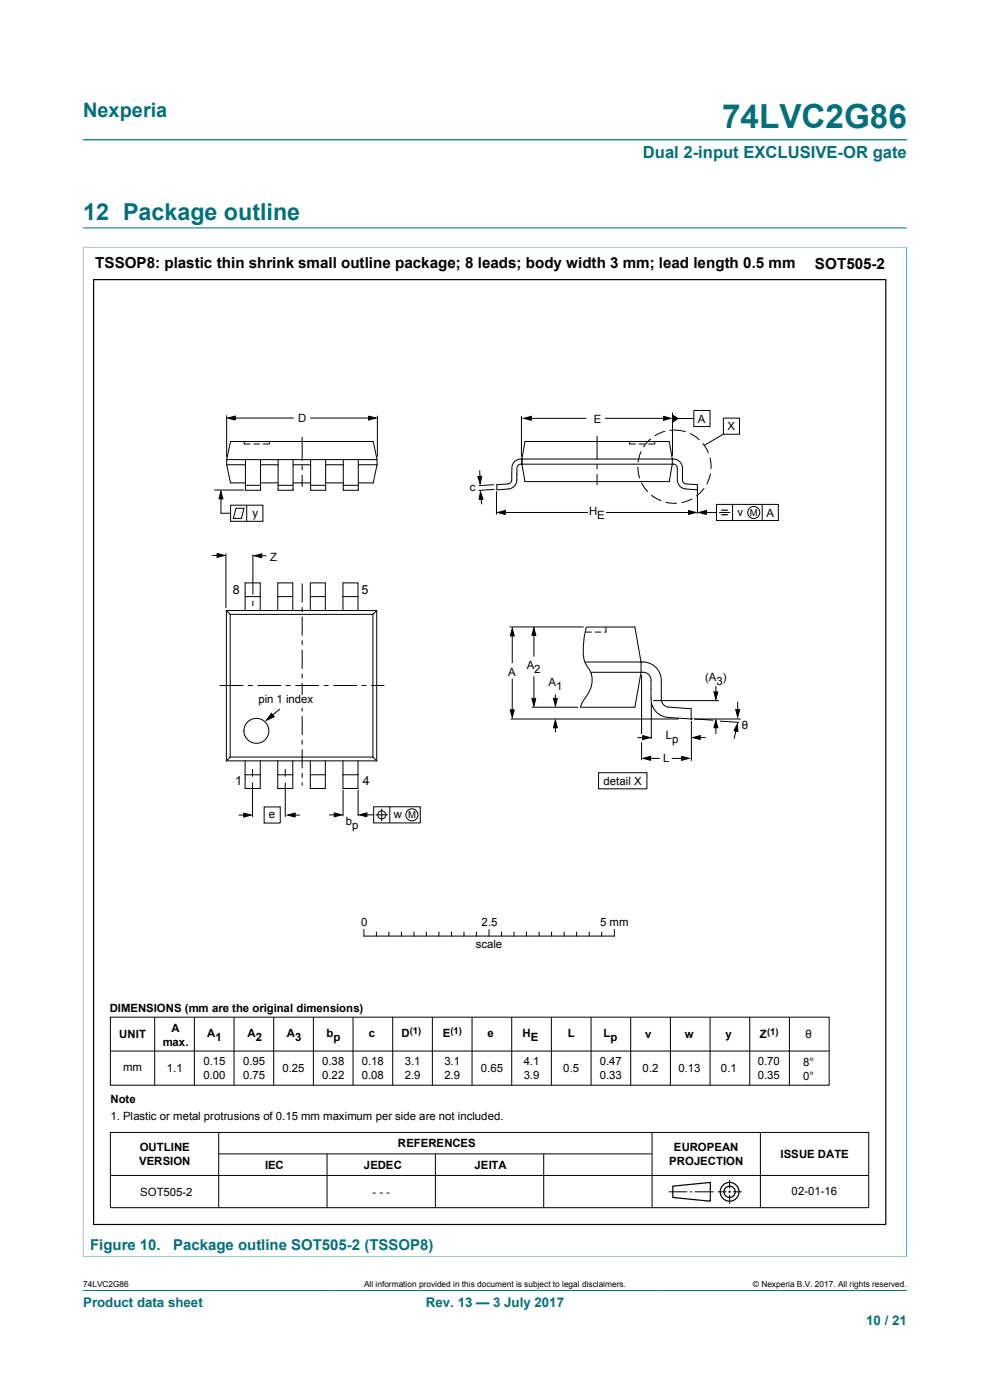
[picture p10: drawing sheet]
<svg xmlns="http://www.w3.org/2000/svg" width="210mm" height="297mm" viewBox="0 0 210 297" stroke-linecap="round" stroke-linejoin="round" font-family="sans-serif">
<path d="M17.6 29.7h174.8M17.6 52.4h174.7M17.6 52.4v214.3M17.6 48.3h174.8M192.3 52.4v214.3M17.6 266.6h174.7M17.6 273.8h174.8" fill="none" stroke="#036f7b" stroke-width=".21"/>
<g fill="none" stroke="#000" stroke-width=".21">
<path d="M48.1 88.1v8.8M48.3 88.7l1.6-.4v.8zM49.3 88.7h13M65.8 88.7h13.1M78.2 88.3l1.6 .4-1.6 .4zM80 88.2v8.7M101.8 99.8v2.3M110.6 88.3v8.6M111.1 88.7l1.6-.4v.9zM111.8 88.7h12.6M126.7 92.5v5M126.7 98.5v1"/>
<path d="M128.3 88.7h13.2M135.3 99.1l.4 2.3M136 95.8l-.3 .7-.3 1.6M138.1 93.1l-1.6 1.8M140.8 88.3l1.5 .4-1.5 .5zM141.1 91.5l-2.2 1M142.1 91.3h2.2l1.1 .3M142.6 87.5v9.2M142.7 88l1.1 .8-1.1 .8zM143.2 88.8h3.9M146.4 92l2 1.3M147.2 87.1h3.4v3.4h-3.4z"/>
<path d="M149.1 94.1l1.2 2M150.6 97.1l.2 2.4M153.4 88.7h3.5v3.4h-3.5zM153.5 92.1l-4.2 2.4M45 117.8h2M45.5 104h6.3M46 117.4l1.6 .4-1.6 .5zM46.9 104.2l.4 1.6h-.9zM46.9 104.9v4h2M47.9 117.4v11.6M48.9 107.2h6.9v3.4h-6.9zM50.1 107.8h1.7l-.6 2.2h-1.7z"/>
<path d="M52.3 107.2v3.4M53.6 117.6v8.6M53.9 117.9l1.6-.4v.8zM54.5 117.9h2M101.3 101.1l.9-.1-.3 1.6zM101.9 104.3l.6 1.6h-.9zM102 104.9l.2 2.1M104.8 102.8l-3.2 .2M104.9 103.8l-3.3 .2M105.3 104.2v5M105.6 108.7l1.6-.4v.8zM106.4 108.7h18.3"/>
<path d="M126.7 100.6v2.3M128.6 108.7h18M136.1 102.4l1.3 1.9M138.2 105l2 1.2M141.2 106.5l2.4 .2M146.1 108.3l1.5 .4-1.5 .4zM146.8 105.8l-1.3 .6-.9 .2M148 103.2v5.8M148.3 108.7l1.5-.4v.8zM149.1 108.7h2.9M149.4 103.6l-1.7 1.7M150.7 100.4l-.8 2.3"/>
<path d="M152 107h13.1v3.4h-13.1zM152.5 108.7h2.4M155.4 107v3.4M161.7 107v3.4M53.6 127.4v1.2M64.1 123.8v4M64.1 128.8v1M64.1 130.8v4M64.1 135.8v1M64.1 137.9v4M108.7 133.3l.4 1.6h-.9zM108.7 134.4v6.3"/>
<path d="M113.2 133.2l.5 1.6h-.9zM113.2 133.8v5.5M46.6 145.4h5M52.6 145.4h1M54.6 145.4h5M57.6 151.3l.6 .7-1.7 .8zM59.4 150.4l-2.5 2.1M61.7 145.4h-1M62.7 145.4h5M64.1 142.9v1M64.1 144.9v4M64.1 149.9v1"/>
<path d="M64.1 151.9v4M64.1 157v1M64.1 159v4M68.7 145.4h1M70.7 145.4h5M77.7 145.4h-1M78.7 145.4h2.8M108.2 150.6h.9l-.4 1.6zM108.3 152.5h35.7M108.7 144v7.1M112.8 148.2h.9l-.5 1.5zM112.8 150h9.8"/>
<path d="M113.2 143.5v5.5M117.4 148.2h.8l-.4 1.5zM117.8 152.8l.4 1.6h-.8zM117.8 147.3v2M117.8 153.8v1.6M135.2 156.5h1.6M136.1 143.2v12.5M136.3 156.1l1.6 .4-1.6 .4zM138.2 149.1v7.7M138.5 148.6h14M146.7 152.9v8.5M146.9 156.5l1.6-.4v.8z"/>
<path d="M147.2 152.5l4.1 .3M147.3 152.5h9.8M147.8 156.5h1.9M151.4 146.8h.9l-.4 1.6zM151.9 152.8l.4 1.6h-.9zM151.9 145.5v1.9M151.9 153.8v1.9M152.7 153l4.1 .2M156.1 150.5h.8l-.4 1.6zM156.3 154.2l-.6 2.5M156.4 153.6l.1 1.6-.8-.2zM156.5 148.8v2.6"/>
<path d="M50.6 172.9h1.9M51.7 172.5l1.6 .4-1.6 .4zM53.6 163.2v1.6M53.6 166v7.3M56 171.2h3.4v3.4h-3.4zM60.5 163.2v1.6M60.5 166v7.3M61 172.9l1.6-.4v.8zM61.8 172.9h1.8M64.1 164v1M64.1 166v.7M69.8 172.9h1.9"/>
<path d="M70.9 172.4l1.6 .5-1.6 .4zM72.8 167.6v5.6M76 167.6v5.6M76.2 172.9l1.6-.5v.9zM77.1 172.9h2.2M79.3 171.2h9.8v3.4h-9.8zM79.7 172.9h2.6M81 171.6v2.6M82.7 171.2v3.4M127 163.9h10.2v3.4h-10.2zM136.4 160.9l1.6-.4v.8zM137.1 160.9h2.8"/>
<path d="M142.5 160.9h2.9M144.6 160.5l1.6 .4-1.6 .4zM77.2 198.6h53.1M77.2 197.2v1.4M79.8 197.8v.8M82.5 197.8v.8M85.2 197.8v.8M87.8 197.8v.8M90.4 197.8v.8M93.1 197.8v.8M95.8 197.8v.8M98.4 197.8v.8"/>
<path d="M101 197.8v.8M103.7 197.2v1.4M106.4 197.8v.8M109 197.8v.8M111.7 197.8v.8M114.4 197.8v.8M117 197.8v.8M119.7 197.8v.8M122.3 197.8v.8M125 197.8v.8M127.6 197.8v.8M130.3 197.2v1.4"/>
<path d="M23.4 215.8h152.5v14.4h-152.5zM32.8 215.8v14.4M41.2 215.8v14.4M49.6 215.8v14.4M58.1 215.8v14.4M66.5 215.8v14.4M74.9 215.8v14.4M83.3 215.7v14.5M91.7 215.8v14.4M100.1 215.8v14.4M108.5 215.8v14.4M117 215.8v14.4"/>
<path d="M125.4 215.8v14.4M133.8 215.8v14.4M142.2 215.8v14.4M150.6 215.8v14.4M159 215.7v14.5M167.4 215.8v14.4M23.4 223h152.5M23.4 240.2h160.9v16h-160.9zM23.4 249.4h160.9M46.4 240.3v15.9M46.4 244.8h91.8M69.4 244.8v11.4"/>
<path d="M92.4 244.8v11.4M115.3 244.8v11.4M138.3 240.3v15.9M141.9 252.8h3.9M146.4 252.8h.4M147.4 252.8h4M152.3 252.8h1.8M154.5 252.8h.6M154.8 250.3v1.8M154.8 252.6v.5M154.8 253.5v1.9M155.5 252.8h1.8"/>
<path d="M161.3 240.3v15.9"/>
<circle cx="159.9" cy="108.7" r="1.28"/>
<circle cx="81" cy="172.9" r=".85"/>
<circle cx="87.4" cy="172.9" r="1.28"/>
</g>
<g fill="none" stroke="#000" stroke-width=".25">
<path d="M19.9 59.3h168v200.5h-168zM153 108.2h1.4M153 109.2h1.4M142.7 251.6l8-.8v4l-8-.8z"/>
<circle cx="154.8" cy="252.8" r="2"/>
<circle cx="154.8" cy="252.8" r="1.2"/>
</g>
<g fill="#000">
<path d="M48.3 88.7l1.6-.4v.8zM78.2 88.3l1.6 .4-1.6 .4zM111.1 88.7l1.6-.4v.9zM140.8 88.3l1.5 .4-1.5 .5zM142.7 88l1.1 .8-1.1 .8zM46 117.4l1.6 .4-1.6 .5zM46.9 104.2l.4 1.6h-.9zM53.9 117.9l1.6-.4v.8zM101.3 101.1l.9-.1-.3 1.6zM101.9 104.3l.6 1.6h-.9zM105.6 108.7l1.6-.4v.8zM146.1 108.3l1.5 .4-1.5 .4z"/>
<path d="M148.3 108.7l1.5-.4v.8zM108.7 133.3l.4 1.6h-.9zM113.2 133.2l.5 1.6h-.9zM57.6 151.3l.6 .7-1.7 .8zM108.2 150.6h.9l-.4 1.6zM112.8 148.2h.9l-.5 1.5zM117.8 152.8l.4 1.6h-.8zM117.4 148.2h.8l-.4 1.5zM136.3 156.1l1.6 .4-1.6 .4zM146.9 156.5l1.6-.4v.8zM151.9 152.8l.4 1.6h-.9zM151.4 146.8h.9l-.4 1.6z"/>
<path d="M156.4 153.6l.1 1.6-.8-.2zM156.1 150.5h.8l-.4 1.6zM51.7 172.5l1.6 .4-1.6 .4zM61 172.9l1.6-.4v.8zM70.9 172.4l1.6 .5-1.6 .4zM76.2 172.9l1.6-.5v.9zM136.4 160.9l1.6-.4v.8zM144.6 160.5l1.6 .4-1.6 .4z"/>
</g>
<path d="M63.5 147.5h.9v2.6h-.9z" fill="#fff"/>
<path d="M63.5 147.5h.9v2.6h-.9z" fill="none" stroke="#fff" stroke-width=".21"/>
<g fill="none" stroke="#000" stroke-width=".21">
<path d="M48.1 97.5l.8-3.8h30.3l.8 3.8M48.1 98.6l.8 3.8h3.2M48.1 98.6h4M48.1 97.5h31.9M48.1 97.5v1.1M51.8 93.7v.5h1.2M52.1 97.5v6.5h3.2v-6.5M53.8 94.2h1.2M55.3 98.6h3.7M55.8 94.2h1.2M57.1 93.7v.5M59 97.5v6.5h3.2v-6.5"/>
<path d="M62.2 98.6h3.7M64.1 92.7v5M64.1 98.7v1M65.9 97.5v6.5h3.2v-6.5M69.1 98.6h3.7M72.8 97.5v6.5h3.2v-6.5M76 98.6h4M80 98.6l-.8 3.8h-3.2M80 97.5v1.1M110.5 98.4a.84 .84 0 0 0-.8 .7l-.1 1.4a2.48 2.48 0 0 1-1.4 3.2h-.4M110.5 98.5h32.3M111.4 93.7h30.6l.6 3.7v1.1l-.6 3.7h-30.6l-.7-3.7v-1.1z"/>
<path d="M133.6 93.7v.5h1.2M135.6 94.2h1.2M137.6 94.2h1.2M138.9 93.7v.5M142.8 98.4l.2 .1a.84 .84 0 0 1 .7 .8v2.5a1.96 1.96 0 0 0 1.8 1.9M52.1 103h3.2M55.3 102.4h3.7M59 103h3.2M62.2 102.4h3.7M64.1 100.7v2.6M65.9 103h3.2M69.1 102.4h3.7"/>
<path d="M72.8 103h3.2M107.8 103.7l-2.4 .2v-1.1l2.4-.1a.87 .87 0 0 0 .8-.9v-1.3a2.68 2.68 0 0 1 .7-2.7l.8-.4h.4h32.3a1.97 1.97 0 0 1 2 1.9v2.5a.86 .86 0 0 0 .8 .9l2.3 .1v1.1l-2.4-.2M48 129.5l.8 .8M48 129.5v31.9M48 129.5h31.9M48.8 130.3v30.3M48.8 130.3h30.3M52 129.5v-5.8h3.2v5.8M52 126.6h3.2M58.9 129.5v-5.8h3.2v5.8M58.9 126.6h3.2M65.8 129.5v-5.8h3.2v5.8"/>
<path d="M65.8 126.6h3.2M72.8 129.5v-5.8h3.1v5.8M72.8 126.6h3.1M79.1 130.3v30.3M79.9 129.5l-.8 .8M79.9 129.5v31.9M108.1 133h15.7M124.2 134.1h1.3M124.4 133a15.6 15.6 0 0 0-.4 7.2l.2 .6a5.3 5.3 0 0 1 0 7.2 4 4 0 0 0-1 2M124.5 133h10.2l1.3 7.4v2.2l-1.3 7.4h-11.6M126.3 134.1h1.2M128.5 133v1.1h-.2"/>
<path d="M124.1 140.4h12.3a3.9 3.9 0 0 1 3.9 3.9v4a1.67 1.67 0 0 0 1.5 1.7l4.8 .4v2.1M125.4 142.6h11a1.69 1.69 0 0 1 1.7 1.7v4a3.9 3.9 0 0 0 3.9 3.9l4.6 .3M136.1 157.4v3.9M146.6 152.5h.1M48 161.4h31.9M48.8 160.6l-.8 .8M48.8 160.6h30.3M52 161.4v5.9h3.2v-5.9M52 164.4h3.2M58.9 164.4h3.2M58.9 161.4v5.9h3.2v-5.9M65.8 164.4h3.2"/>
<path d="M65.8 161.4v5.9h3.2v-5.9M72.8 164.4h3.1M72.8 161.4v5.9h3.1v-5.9M79.1 160.6l.8 .8"/>
<circle cx="54.4" cy="155" r="2.65"/>
</g>
<text font-size="7.1" fill="#036f7b" x="153.2" y="27.2">74LVC2G86</text>
<text font-size="4.9" fill="#036f7b" x="17.6" y="46.6">12 Package outline</text>
<text font-size="4.2" fill="#036f7b" x="17.6" y="24.8">Nexperia</text>
<text font-size="3.5" fill="#036f7b" x="136.4" y="33.5">Dual 2-input EXCLUSIVE-OR gate</text>
<g font-size="3.2">
<text x="20.2" y="56.9">TSSOP8: plastic thin shrink small outline package; 8 leads; body width 3 mm; lead length 0.5 mm</text>
<text x="172.9" y="57">SOT505-2</text>
</g>
<text font-size="3.2" fill="#036f7b" x="19.1" y="265.1">Figure 10.  Package outline SOT505-2 (TSSOP8)</text>
<g font-size="2.8" fill="#036f7b">
<text x="17.6" y="277.3">Product data sheet</text>
<text x="90.3" y="277.3">Rev. 13 — 3 July 2017</text>
<text x="183.7" y="281">10 / 21</text>
</g>
<g font-size="2.7">
<text x="49.4" y="126.1">8</text>
<text x="76.7" y="126">5</text>
<text x="49.9" y="166.6">1</text>
<text x="77" y="166.6">4</text>
</g>
<g font-size="2.4">
<text x="63.3" y="89.5">D</text>
<text x="125.9" y="89.6">E</text>
<text x="148" y="89.6">A</text>
<text x="154.3" y="91.3">X</text>
<text x="99.7" y="104.2">c</text>
<text x="53.6" y="109.6">y</text>
<text x="125" y="109.3">H</text>
<text x="126.7" y="110.1">E</text>
<text x="156.4" y="109.4">v</text>
<text x="162.6" y="109.6">A</text>
<text x="57.3" y="118.9">Z</text>
<text x="107.8" y="143.4">A</text>
<text x="111.7" y="141.9">A</text>
<text x="113.3" y="142.7">2</text>
<text x="54.8" y="149.2">pin 1 ind</text>
<text x="63.9" y="149.2">ex</text>
<text x="116.4" y="145.5">A</text>
<text x="117.9" y="146.3">1</text>
<text x="149.6" y="144.5">(A )</text>
<text x="152" y="145.3">3</text>
<text x="157.4" y="154.7">θ</text>
<text x="140.7" y="161.7">L</text>
<text x="141.2" y="156.8">L</text>
<text x="142.6" y="157.6">p</text>
<text x="128" y="166.5">detail X</text>
<text x="57" y="173.6">e</text>
<text x="83.5" y="173.6">w</text>
<text x="73.4" y="175">b</text>
<text x="74.7" y="175.9">p</text>
<text x="76.6" y="196.4">0</text>
<text x="102.1" y="196.4">2.5</text>
<text x="127.3" y="196.4">5 mm</text>
<text x="100.9" y="201.2">scale</text>
<text x="23.3" y="214.6">DIMENSIONS (mm are the original dimensions)</text>
<text x="25.3" y="220.3">UNIT</text>
<text x="34.5" y="221.8">max.</text>
<text x="36.3" y="218.9">A</text>
<text x="44" y="220.1">A</text>
<text x="45.7" y="220.9">1</text>
<text x="52.5" y="220.1">A</text>
<text x="54.3" y="220.9">2</text>
<text x="60.9" y="220.1">A</text>
<text x="62.6" y="220.9">3</text>
<text x="69.2" y="220.1">b</text>
<text x="70.8" y="220.9">p</text>
<text x="78.3" y="220.1">c</text>
<text x="85.2" y="220.1">D</text>
<text x="93.9" y="220.1">E</text>
<text x="103.4" y="220.1">e</text>
<text x="110.8" y="220.1">H</text>
<text x="112.6" y="220.9">E</text>
<text x="120.4" y="220.1">L</text>
<text x="128" y="220.1">L</text>
<text x="129.5" y="220.9">p</text>
<text x="136.9" y="220.3">v</text>
<text x="145.2" y="220.3">w</text>
<text x="153.9" y="220.3">y</text>
<text x="161.2" y="220.3">Z</text>
<text x="170.8" y="220.3">θ</text>
<text x="26.1" y="227.2">mm</text>
<text x="35.4" y="227.4">1.1</text>
<text x="43.1" y="226">0.15</text>
<text x="51.6" y="226">0.95</text>
<text x="59.9" y="227.5">0.25</text>
<text x="68.4" y="226">0.38</text>
<text x="76.7" y="226">0.18</text>
<text x="85.9" y="226">3.1</text>
<text x="94.3" y="226">3.1</text>
<text x="102" y="227.4">0.65</text>
<text x="111.1" y="226">4.1</text>
<text x="119.5" y="227.4">0.5</text>
<text x="127.2" y="226">0.47</text>
<text x="136.3" y="227.4">0.2</text>
<text x="143.9" y="227.4">0.13</text>
<text x="152.9" y="227.4">0.1</text>
<text x="160.7" y="226">0.70</text>
<text x="170.4" y="226.2">8°</text>
<text x="43.1" y="228.9">0.00</text>
<text x="51.6" y="228.9">0.75</text>
<text x="68.4" y="228.9">0.22</text>
<text x="76.7" y="228.9">0.08</text>
<text x="85.9" y="228.9">2.9</text>
<text x="94.3" y="228.9">2.9</text>
<text x="111.1" y="228.9">3.9</text>
<text x="127.2" y="228.9">0.33</text>
<text x="160.7" y="228.9">0.35</text>
<text x="170.4" y="229.1">0°</text>
<text x="23.5" y="234">Note</text>
<text x="23.5" y="237.7">1. Plastic or metal protrusions of 0.15 mm maximum per side are not included.</text>
<text x="29.7" y="244.1">OUTLINE</text>
<text x="84.4" y="243.4">REFERENCES</text>
<text x="143" y="244.1">EUROPEAN</text>
<text x="165.6" y="245.7">ISSUE DATE</text>
<text x="29.6" y="247.1">VERSION</text>
<text x="56.2" y="248">IEC</text>
<text x="77.2" y="248">JEDEC</text>
<text x="100.7" y="248">JEITA</text>
<text x="141.9" y="247.1">PROJECTION</text>
<text x="29.7" y="253.7">SOT505-2</text>
<text x="79" y="253.7">- - -</text>
<text x="167.9" y="253.5">02-01-16</text>
</g>
<g font-size="2">
<text x="159" y="109.4">M</text>
<text x="86.6" y="173.6">M</text>
<text x="87" y="219.3">(1)</text>
<text x="95.5" y="219.3">(1)</text>
<text x="162.7" y="219.5">(1)</text>
</g>
<g font-size="1.8">
<text x="17.6" y="273.1">74LVC2G86</text>
<text x="77.2" y="273.1">All information provided in this document is subject to legal disclaimers.</text>
<text x="159.7" y="273.1">© Nexperia B.V. 2017. All rights reserved.</text>
</g>
</svg>
